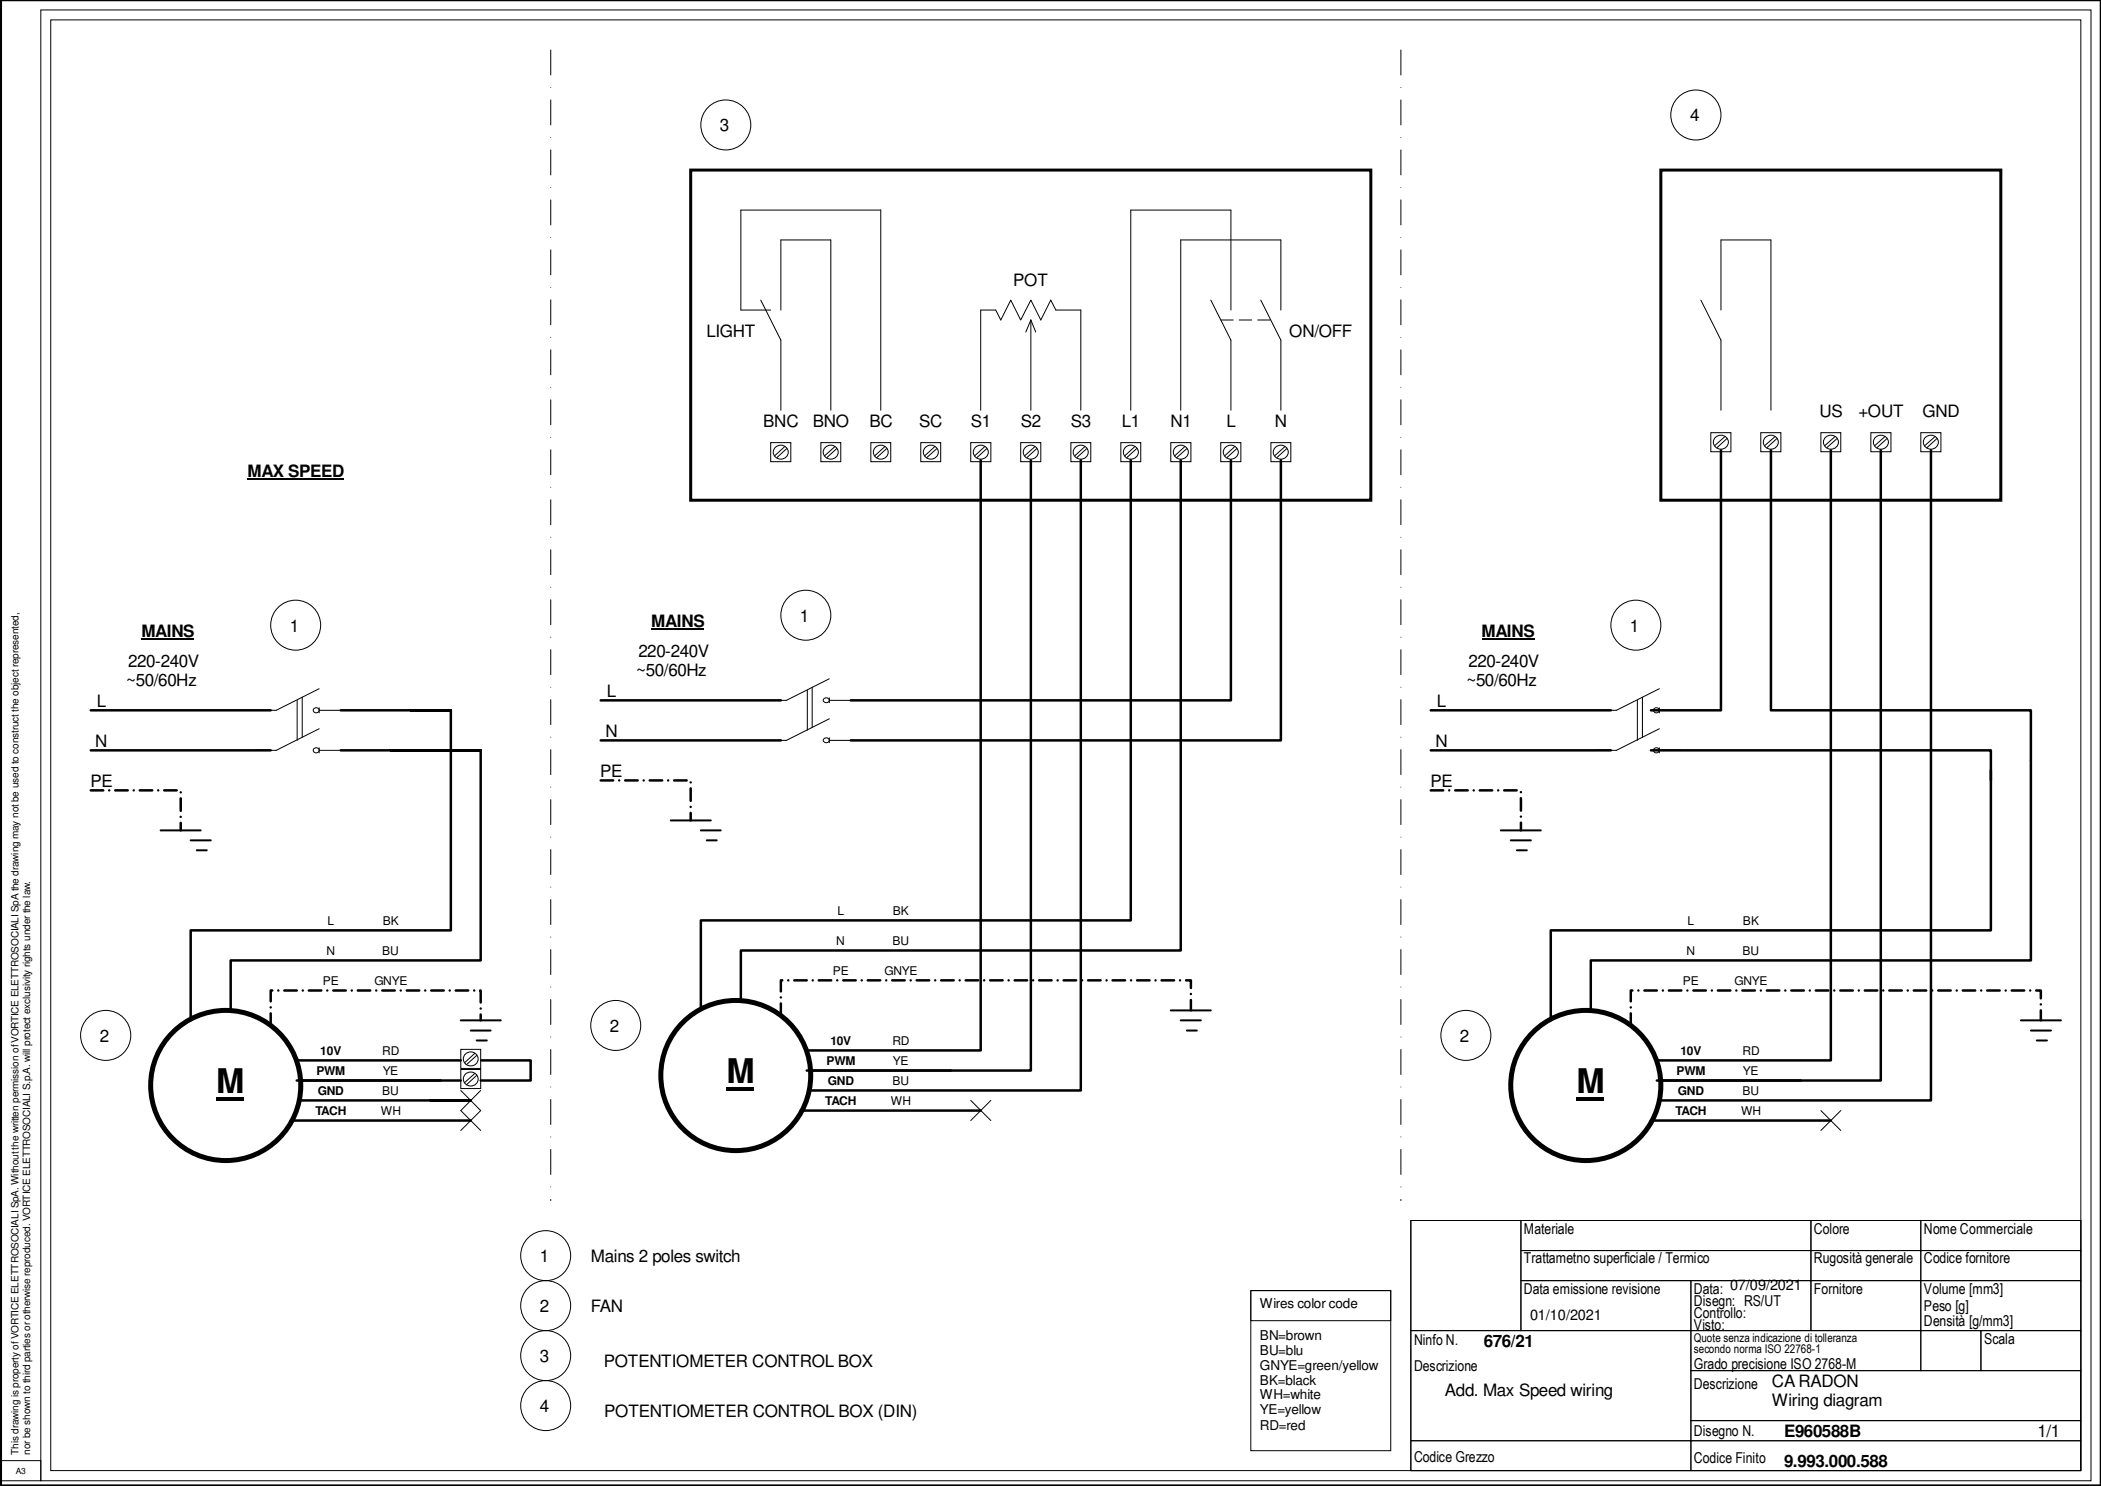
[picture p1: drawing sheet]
<svg xmlns="http://www.w3.org/2000/svg" width="420mm" height="297mm" viewBox="0 0 420 297" stroke-linecap="round" stroke-linejoin="round" font-family="sans-serif">
<g fill="none" stroke="#000" stroke-width=".2">
<path d="M8.2 2h410v294h-410zM10.1 4h406v290h-406zM152.1 60l4.1 8v14M242.1 60l4.1 8v14M252.1 60l4 8v14M340.1 60l4.1 8v14M154.1 62h-5.9v-20h27.9v40M156.2 62v-14h9.9v34M206.2 64v18M206.2 64l-1.1 2.4M206.2 64l.9 2.4M246.2 62v-20h-20.1v40"/>
<path d="M256.1 62v-14h-20v34M344.2 62v-14h10v34M154.1 88.5h4v3.8h-4zM154.9 89.6a1.48 1.48 0 0 1 2.2-.3 1.48 1.48 0 0 1 0 2.2 1.48 1.48 0 0 1-2.2-.3 1.3 1.3 0 0 1 0-1.6zM156.9 89.3l-2 1.8M157.3 89.7l-1.9 1.8M164.2 88.5h3.9v3.8h-3.9zM164.9 89.6a1.48 1.48 0 0 1 2.2-.3 1.48 1.48 0 0 1 0 2.2 1.48 1.48 0 0 1-2.2-.3 1.3 1.3 0 0 1 0-1.6zM167 89.3l-2.1 1.8M167.3 89.7l-2 1.8M174.1 88.5h4v3.8h-4zM176.9 89.3l-1.9 1.8"/>
<path d="M177.3 89.7l-2 1.8M184.1 88.5h4v3.8h-4zM184.9 89.6a1.48 1.48 0 0 1 2.2-.3 1.48 1.48 0 0 1 0 2.2 1.48 1.48 0 0 1-2.2-.3 1.31 1.31 0 0 1 0-1.6zM186.9 89.3l-2 1.8M187.4 89.7l-2.1 1.8M194.1 88.5h4.1v3.8h-4.1zM194.9 89.6a1.48 1.48 0 0 1 2.2-.3 1.48 1.48 0 0 1 0 2.2 1.48 1.48 0 0 1-2.2-.3 1.31 1.31 0 0 1 0-1.6zM196.1 82v-20h3l1 2 2-4 2 4 2.1-4 1.9 4 2-4 1 2h5v20M196.9 89.3l-2 1.8M197.3 89.7l-1.9 1.8M204.1 88.5h4v3.8h-4zM204.9 89.6a1.48 1.48 0 0 1 2.2-.3 1.48 1.48 0 0 1 0 2.2 1.48 1.48 0 0 1-2.2-.3 1.3 1.3 0 0 1 0-1.6z"/>
<path d="M207 89.3l-2.1 1.8M207.3 89.7l-2 1.8M214.2 88.5h3.9v3.8h-3.9zM214.9 89.6a1.48 1.48 0 0 1 2.2-.3 1.48 1.48 0 0 1 0 2.2 1.48 1.48 0 0 1-2.2-.3 1.3 1.3 0 0 1 0-1.6zM216.9 89.3l-1.9 1.8M217.3 89.7l-2 1.8M224.1 88.5h4v3.8h-4zM226.9 89.3l-2 1.8M227.3 89.7l-2 1.8M234.1 88.5h4.1v3.8h-4.1zM234.9 89.6a1.48 1.48 0 0 1 2.2-.3 1.48 1.48 0 0 1 0 2.2 1.48 1.48 0 0 1-2.2-.3 1.31 1.31 0 0 1 0-1.6zM236.9 89.3l-2 1.8"/>
<path d="M237.4 89.7l-2.1 1.8M244.1 88.5h4v3.8h-4zM244.9 89.6a1.48 1.48 0 0 1 2.2-.3 1.48 1.48 0 0 1 0 2.2 1.48 1.48 0 0 1-2.2-.3 1.3 1.3 0 0 1 0-1.6zM246.9 89.3l-2 1.8M247.3 89.7l-1.9 1.8M254.2 88.5h3.9v3.8h-3.9zM254.9 89.6a1.48 1.48 0 0 1 2.2-.3 1.48 1.48 0 0 1 0 2.2 1.48 1.48 0 0 1-2.2-.3 1.3 1.3 0 0 1 0-1.6zM257 89.3l-2.1 1.8M257.3 89.7l-2 1.8M342.1 86.5h4v3.8h-4zM342.9 87.6a1.45 1.45 0 0 1 2.5 0 1.45 1.45 0 0 1-1.2 2.2 1.41 1.41 0 0 1-1.4-.7 1.41 1.41 0 0 1 .1-1.5zM344.9 87.3l-2 1.8"/>
<path d="M345.3 87.7l-1.9 1.8M352.1 86.5h4v3.8h-4zM352.9 87.6a1.45 1.45 0 0 1 2.5 0 1.45 1.45 0 0 1-1.2 2.2 1.41 1.41 0 0 1-1.4-.7 1.41 1.41 0 0 1 .1-1.5zM355 87.3l-2.1 1.8M355.3 87.7l-2 1.8M364.1 86.5h4v3.8h-4zM364.9 87.6a1.45 1.45 0 0 1 2.5 .1 1.45 1.45 0 0 1-1.3 2.1 1.41 1.41 0 0 1-1.3-.8 1.41 1.41 0 0 1 .1-1.4zM366.9 87.3l-2 1.8M367.4 87.7l-2.1 1.8M374.1 86.5h4.1v3.8h-4.1zM374.9 87.6a1.45 1.45 0 0 1 2.5 .1 1.45 1.45 0 0 1-1.3 2.1 1.41 1.41 0 0 1-1.3-.8 1.41 1.41 0 0 1 .1-1.4zM376.9 87.3l-2 1.8"/>
<path d="M377.3 87.7l-1.9 1.8M384.1 86.5h4v3.8h-4zM384.9 87.6a1.45 1.45 0 0 1 2.5 0 1.45 1.45 0 0 1-1.2 2.2 1.41 1.41 0 0 1-1.4-.7 1.41 1.41 0 0 1 .1-1.5zM387 87.3l-2.1 1.8M387.3 87.7l-2 1.8M59.4 140v8M60.4 139.4v8M63.8 137.7l-8.6 4.3h-4.2M161.4 138v8M162.4 137.4v8M164.7 139.7a.58 .58 0 0 1 .8-.2 .58 .58 0 0 1 .3 .7 .59 .59 0 0 1-.8 .2 .59 .59 0 0 1-.3-.7zM165.9 135.7l-8.6 4.3h-4.4"/>
<path d="M165.9 140h4.2M165.9 139.5v1M327.4 140v8M328.5 139.4v8M331.8 137.7l-8.6 4.3h-4.3M63.8 142h4.3M63.8 145.7l-8.6 4.3h-4.2M63.8 150h4.3M63.8 141.5v1M63.8 149.5v1M164.7 147.7a.58 .58 0 0 1 .8-.2 .58 .58 0 0 1 .3 .7 .59 .59 0 0 1-.8 .2 .59 .59 0 0 1-.3-.7zM165.9 147.5v1"/>
<path d="M165.9 143.7l-8.6 4.3h-4.4M165.9 148h4.2M331.8 142h4.4M331.8 141.5v1M331.8 149.5v1M331.8 145.7l-8.6 4.3h-4.3M331.8 150h4.4M92.1 209.8h4v3.8h-4zM92.1 213.8h4v3.8h-4zM92.1 218l4 4-4 4M94.9 210.6l-1.9 1.8M94.9 214.6l-1.9 1.8"/>
<path d="M95.3 211l-2 1.8M95.3 215l-2 1.8M96.1 218l-4 4 4 4M194.1 220l4.1 4M198.2 220l-4.1 4M364.1 222l4 4M368.1 222l-4 4M250.1 258h28v32h-28zM250.1 258h28v6h-28zM282.1 244h22.1v22h-22.1zM282.1 244h134v50h-134zM304.2 244h58v6h-58z"/>
<path d="M304.2 250h58v6h-58zM304.2 256h33.9v10h-33.9zM338.1 256h24.1v10h-24.1zM362.2 244h21.9v6h-21.9zM362.2 250h21.9v6h-21.9zM362.2 256h21.9v10h-21.9zM384.1 244h32v6h-32zM384.1 250h32v6h-32zM384.1 256h32v10h-32zM282.1 266h56v22h-56zM338.1 266h46v8h-46zM338.1 274h78v10h-78z"/>
<path d="M384.1 266h12v8h-12zM396.1 266h20v8h-20zM.2 292h8v4h-8zM.2 297.1v-297.1h419.9v297.1M282.1 288h56v6h-56zM338.1 284h78v4h-78zM338.1 288h78v6h-78z"/>
<circle cx="145.1" cy="25" r="5"/>
<circle cx="339.2" cy="23" r="5"/>
<circle cx="176.2" cy="90.4" r="1.44"/>
<circle cx="226.2" cy="90.4" r="1.46"/>
<circle cx="59.1" cy="125" r="5"/>
<circle cx="161.1" cy="123" r="5"/>
<circle cx="327.1" cy="125" r="5"/>
<circle cx="63.2" cy="149.9" r=".56"/>
<circle cx="63.2" cy="141.9" r=".56"/>
<circle cx="331.2" cy="149.9" r=".56"/>
<circle cx="331.2" cy="141.9" r=".56"/>
<circle cx="21.1" cy="207" r="5"/>
<circle cx="94.2" cy="211.7" r="1.45"/>
<circle cx="94.2" cy="215.7" r="1.44"/>
<circle cx="123.1" cy="205" r="5"/>
<circle cx="293.1" cy="207" r="5"/>
<circle cx="109.1" cy="251" r="5"/>
<circle cx="109.1" cy="271" r="5"/>
<circle cx="109.1" cy="261" r="5"/>
<circle cx="109.1" cy="281" r="5"/>
</g>
<g fill="none" stroke="#000" stroke-width=".5">
<path d="M.2 0h419.9v297h-419.9zM196.1 92v118h-34.8M206.2 92v122h-44.9M216.1 92v126h-54.3M226.1 92v92h-85.9v17.9M236.1 92v98h-87.9v10M246.2 92v48h-76.1M256.1 92v56h-86M344.2 90v52h-14.1M354.2 90v52h51.9v50h-88v10M366.1 90v122h-34.8M376.1 90v126h-44.8"/>
<path d="M386.2 90v130h-54.4M120.1 140h36.1M18.1 142h36M18.1 150h36M68.1 142h22.1h-8h3.9M68.1 150h28h-18M90.2 142v44h-52.1v17.9M96.1 150v42h-50v10M120.1 148h36.1M286.1 142h36M286.1 150h36M330.1 150h68v6"/>
<path d="M398.1 154v32h-88v17.9M59.3 216h32.8M59.3 212h32.8M59.8 220h34.3h-8M96.3 212h9.8v4h-10M162.1 214h28M332.1 216h28M58.2 224h35.9M160.1 222h36M330.1 224h36"/>
</g>
<path d="M18.1 158h18v8M120.1 156h18v8M286.1 158h18.1v8M54.1 205.1v-7.1h42v6M156.2 203.1v-7.1h82v6M326.1 205.1v-7.1h82v6" fill="none" stroke="#000" stroke-width=".5" stroke-dasharray="2.5 1.2 0 1.2"/>
<path d="M49.5 95.8h19.4M28.3 127.8h10.6M130.2 125.8h10.6M296.3 127.8h10.6" fill="none" stroke="#000" stroke-width=".34"/>
<g fill="none" stroke="#000" stroke-width="1">
<circle cx="45.1" cy="217" r="15"/>
<circle cx="147.1" cy="215" r="15"/>
<circle cx="317.1" cy="217" r="15"/>
</g>
<path d="M145.3 217.3h5.6v.7h-5.6zM43.3 219.3h5.5v.7h-5.5zM315.2 219.3h5.6v.7h-5.6z" fill="#000"/>
<path d="M138.1 34h136v66h-136zM332.1 34h68v66h-68z" fill="none" stroke="#000" stroke-width=".6"/>
<path d="M244.1 64h10.1" fill="none" stroke="#000" stroke-width=".2" stroke-dasharray="2.5 1.2"/>
<g fill="none" stroke="#000" stroke-width=".4">
<path d="M32.1 166h8M38.1 168h4.1M39.4 170h1.9M134.1 164h8M140.2 166h3.9M141.3 168h2M300.1 166h8M302.1 168h4M303.3 170h2M92.1 204h8M94.1 206h4M95.3 208h2.1"/>
<path d="M234.1 202h8M236.1 204h4M237.4 206h1.9M404.1 204h8M406.1 206h4.1M407.3 208h2.1"/>
</g>
<path d="M110.1 10v230M280.2 10v230" fill="none" stroke="#000" stroke-width=".2" stroke-dasharray="5 2.5 0 2.5"/>
<g font-size="6.8">
<text x="43.3" y="218.6">M</text>
<text x="145.3" y="216.5">M</text>
<text x="315.2" y="218.6">M</text>
</g>
<g font-size="3.4">
<text x="144" y="26.2">3</text>
<text x="338" y="24.3">4</text>
<text x="202.6" y="57.2">POT</text>
<text x="141.3" y="67.3">LIGHT</text>
<text x="257.8" y="67.3">ON/OFF</text>
<text x="363.8" y="83.3">US</text>
<text x="371.7" y="83.3">+OUT</text>
<text x="384.5" y="83.3">GND</text>
<text x="152.6" y="85.3">BNC</text>
<text x="162.5" y="85.3">BNO</text>
<text x="173.9" y="85.3">BC</text>
<text x="183.8" y="85.3">SC</text>
<text x="194.2" y="85.3">S1</text>
<text x="204.2" y="85.3">S2</text>
<text x="214.2" y="85.3">S3</text>
<text x="224.4" y="85.3">L1</text>
<text x="234" y="85.3">N1</text>
<text x="245.3" y="85.3">L</text>
<text x="255" y="85.3">N</text>
<text x="49.5" y="95.3">MAX SPEED</text>
<text x="130.2" y="125.3">MAINS</text>
<text x="160" y="124.2">1</text>
<text x="28.3" y="127.3">MAINS</text>
<text x="57.9" y="126.2">1</text>
<text x="127.7" y="131.2">220-240V</text>
<text x="296.3" y="127.3">MAINS</text>
<text x="326" y="126.2">1</text>
<text x="25.3" y="137">~50/60Hz</text>
<text x="25.6" y="133.3">220-240V</text>
<text x="127.2" y="135">~50/60Hz</text>
<text x="293.3" y="137">~50/60Hz</text>
<text x="293.7" y="133.3">220-240V</text>
<text x="19.4" y="141.3">L</text>
<text x="121.4" y="139.2">L</text>
<text x="287.3" y="141.3">L</text>
<text x="19" y="149.3">N</text>
<text x="121.1" y="147.2">N</text>
<text x="287.1" y="149.3">N</text>
<text x="120" y="155.2">PE</text>
<text x="18.1" y="157.3">PE</text>
<text x="286.1" y="157.3">PE</text>
<text x="20" y="208.2">2</text>
<text x="122" y="206.2">2</text>
<text x="292" y="208.2">2</text>
<text x="107.9" y="252.3">1</text>
<text x="118.1" y="252.3">Mains 2 poles switch</text>
<text x="107.9" y="262.3">2</text>
<text x="118.1" y="262.3">FAN</text>
<text x="296.7" y="269.3">676/21</text>
<text x="107.9" y="272.2">3</text>
<text x="120.8" y="273.3">POTENTIOMETER CONTROL BOX</text>
<text x="289" y="279.1">Add. Max Speed wiring</text>
<text x="354.4" y="277.2">CA RADON</text>
<text x="354.4" y="281.1">Wiring diagram</text>
<text x="107.9" y="282.2">4</text>
<text x="120.9" y="283.3">POTENTIOMETER CONTROL BOX (DIN)</text>
<text x="356.8" y="287.3">E960588B</text>
<text x="407.4" y="287.2">1/1</text>
<text x="356.8" y="293.3">9.993.000.588</text>
</g>
<g font-size="3">
<text x="304.7" y="246.6">Materiale</text>
<text x="362.7" y="246.6">Colore</text>
<text x="384.8" y="246.6">Nome Commerciale</text>
<text x="304.7" y="252.6">Trattametno superficiale / Termico</text>
<text x="362.7" y="252.6">Rugosità generale</text>
<text x="384.8" y="252.6">Codice fornitore</text>
<text x="304.7" y="258.7">Data emissione revisione</text>
<text x="338.7" y="261">Disegn: RS/UT</text>
<text x="338.7" y="263.4">Controllo:</text>
<text x="338.7" y="258.7">Data:</text>
<text x="362.7" y="258.7">Fornitore</text>
<text x="384.8" y="262.1">Peso [g]</text>
<text x="384.8" y="258.7">Volume [mm3]</text>
<text x="282.8" y="268.8">Ninfo N.</text>
<text x="338.7" y="265.8">Visto:</text>
<text x="384.8" y="265">Densità [g/mm3]</text>
<text x="396.8" y="268.7">Scala</text>
<text x="282.8" y="274.1">Descrizione</text>
<text x="338.7" y="273.6">Grado precisione ISO 2768-M</text>
<text x="338.7" y="277.6">Descrizione</text>
<text x="338.7" y="287">Disegno N.</text>
<text x="282.8" y="292.2">Codice Grezzo</text>
<text x="338.7" y="292.4">Codice Finito</text>
</g>
<g font-size="2.9">
<text x="346" y="257.8">07/09/2021</text>
<text x="306" y="263.8">01/10/2021</text>
</g>
<g font-size="2.7">
<text x="252" y="261.4">Wires color code</text>
<text x="252" y="267.8">BN=brown</text>
<text x="252" y="270.8">BU=blu</text>
<text x="252" y="273.8">GNYE=green/yellow</text>
<text x="252" y="276.8">BK=black</text>
<text x="252" y="279.7">WH=white</text>
<text x="252" y="282.7">YE=yellow</text>
<text x="252" y="285.7">RD=red</text>
</g>
<g font-size="2.4">
<text x="65.5" y="184.9">L</text>
<text x="76.6" y="184.9">BK</text>
<text x="167.5" y="182.9">L</text>
<text x="178.6" y="182.9">BK</text>
<text x="337.5" y="184.9">L</text>
<text x="348.6" y="184.9">BK</text>
<text x="65.3" y="190.9">N</text>
<text x="76.4" y="190.9">BU</text>
<text x="167.2" y="188.9">N</text>
<text x="178.5" y="188.9">BU</text>
<text x="337.3" y="190.9">N</text>
<text x="348.5" y="190.9">BU</text>
<text x="64.5" y="196.9">PE</text>
<text x="74.9" y="196.9">GNYE</text>
<text x="166.6" y="194.9">PE</text>
<text x="176.9" y="194.9">GNYE</text>
<text x="336.5" y="196.9">PE</text>
<text x="346.9" y="196.9">GNYE</text>
<text x="166.1" y="208.8">10V</text>
<text x="178.5" y="208.9">RD</text>
<text x="63.3" y="214.8">PWM</text>
<text x="64" y="210.9">10V</text>
<text x="76.4" y="210.9">RD</text>
<text x="76.6" y="214.9">YE</text>
<text x="165.3" y="212.9">PWM</text>
<text x="178.6" y="212.9">YE</text>
<text x="335.3" y="214.8">PWM</text>
<text x="336.1" y="210.9">10V</text>
<text x="348.5" y="210.9">RD</text>
<text x="348.6" y="214.9">YE</text>
<text x="63.6" y="218.9">GND</text>
<text x="76.4" y="218.9">BU</text>
<text x="165" y="220.9">TACH</text>
<text x="165.6" y="216.8">GND</text>
<text x="178.2" y="220.9">WH</text>
<text x="178.5" y="216.9">BU</text>
<text x="335.6" y="218.9">GND</text>
<text x="348.5" y="218.9">BU</text>
<text x="63.1" y="222.8">TACH</text>
<text x="76.1" y="222.9">WH</text>
<text x="335.1" y="222.8">TACH</text>
<text x="348.2" y="222.9">WH</text>
<text x="338.7" y="268.2">Quote senza indicazione di tolleranza</text>
<text x="338.7" y="270.4">secondo norma ISO 22768-1</text>
</g>
<g font-size="2">
<text x="3.7" y="290.8" transform="rotate(-90 3.7 290.8)">This drawing is property of VORTICE ELETTROSOCIALI SpA. Without the written permission of VORTICE ELETTROSOCIALI SpA the drawing may not be used to construct the object represented,</text>
<text x="6" y="290.8" transform="rotate(-90 6 290.8)">nor be shown to third parties or otherwise reproduced. VORTICE ELETTROSOCIALI S.p.A. will protect exclusivity rights under the law.</text>
</g>
<text font-size="1.7" x="3.2" y="294.6">A3</text>
</svg>
